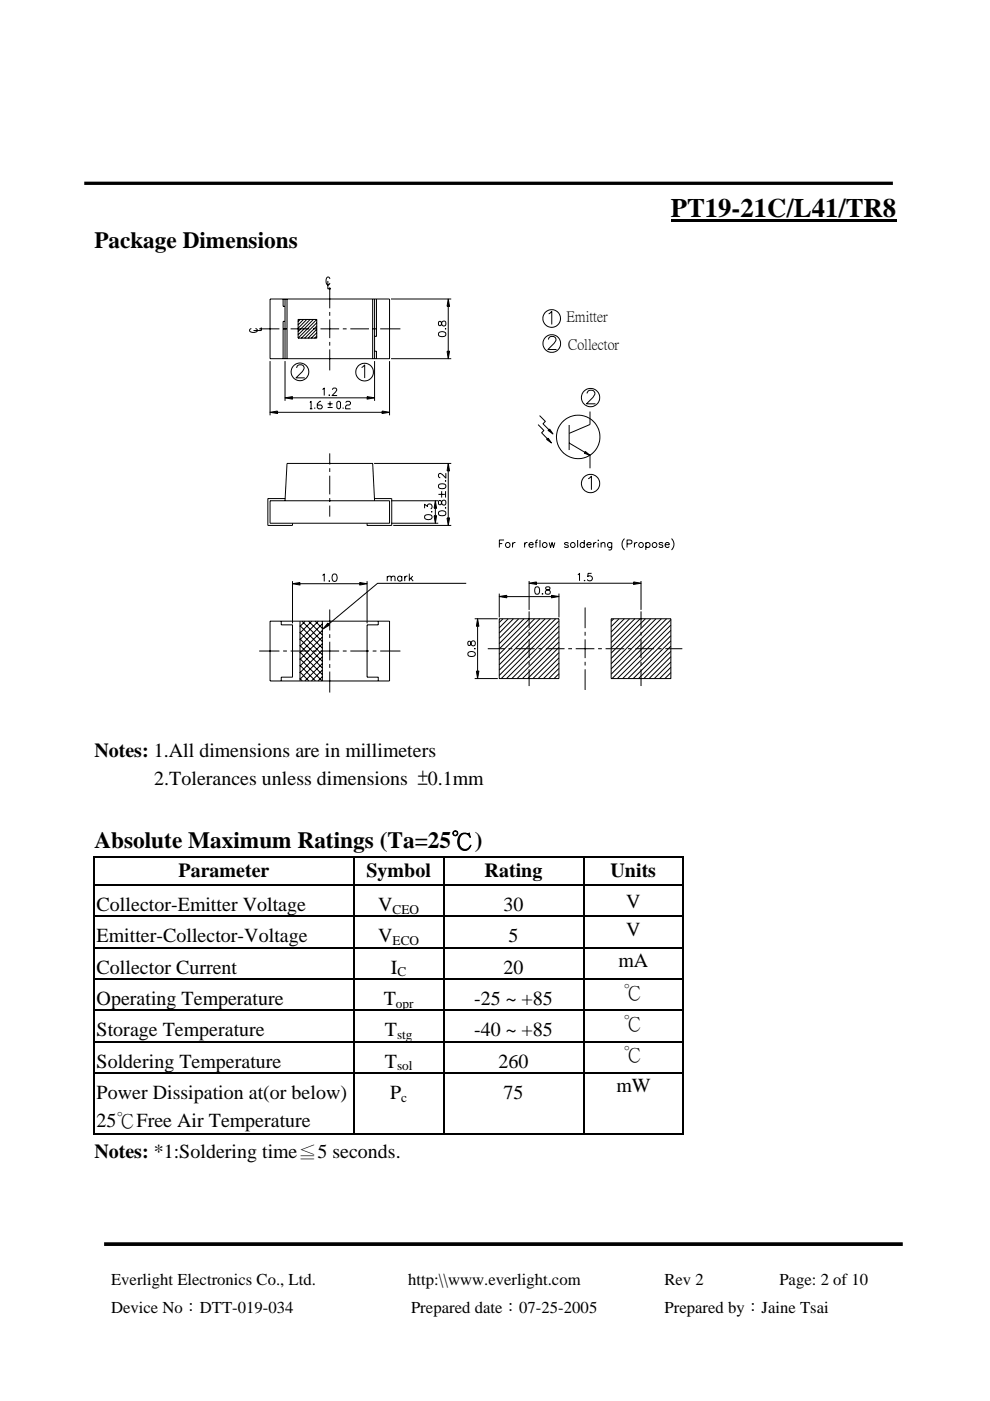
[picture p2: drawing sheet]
<svg xmlns="http://www.w3.org/2000/svg" width="210mm" height="297mm" viewBox="0 0 210 297" stroke-linecap="round" stroke-linejoin="round" font-family="sans-serif">
<path d="M22.1 263.8h169.3" fill="none" stroke="#000" stroke-width=".78" stroke-linecap="butt"/>
<path d="M51.8 56.8h97.3v93.6h-97.3z" fill="#fff"/>
<g fill="none" stroke="#000" stroke-width=".21">
<path d="M69.5 59.6v1.6h.7M70 59.1a.44 .44 0 0 0-.6-.4 .44 .44 0 0 0-.3 .7v.4a.44 .44 0 0 0 .3 .6 .44 .44 0 0 0 .6-.4M53.3 69.7l-.4 .2a.94 .94 0 0 0 1.6 .4l.1-.4-.4-.2M54.9 69.7h4.3M55.4 69.4v.7h-1.7M57.3 63.4h25.3v12.7h-25.3zM57.3 76.6v11.5M60 69.7h.8M60 63.4v1.6h.4M60.4 63.4v12.7M60.4 76.6v8.4M60.4 68.1h-.4v8"/>
<path d="M60.9 63.4v12.7M61.6 69.7h4M62.9 78l.1-.4a.88 .88 0 0 1 1.3 0 .91 .91 0 0 1-.2 1.2l-1.3 1.3h1.8M63.2 67.7h4v4h-4zM63.7 67.7l-.5 .5M64.4 67.7l-1.2 1.2M65.1 67.7l-1.9 1.9M65.8 67.7l-2.6 2.6M66.4 69.7h.8M66.5 67.7l-3.3 3.3M67.2 67.7l-4 4M67.2 68.4l-3.3 3.3"/>
<path d="M67.2 69.1l-2.6 2.6M67.2 69.8l-1.9 1.9M67.2 70.5l-1.2 1.2M67.2 71.2l-.5 .5M67.9 69.7h4M69.9 60.9v4.5M69.9 66.1v.9M69.9 67.7v4M69.9 72.5v.8M69.9 74.1v4.4M72.7 69.7h.8M74.3 69.7h3.9"/>
<path d="M76.7 77.9l.6-.5v2.8M79 69.7h.8M79 63.4v12.7M79.4 63.4v12.7M79.4 76.6v8.4M79.4 74.5h.4v1.6M79.8 63.4v7.9h-.4M80.6 69.7h4.3M82.6 76.6v11.5M82.9 63.4h12.8M82.9 76.1h12.8M93 70.5l.6-.2a.68 .68 0 0 1 .9 .6 .9 .9 0 0 1-1.5 0z"/>
<path d="M93 68.2a.6 .6 0 0 0 .2 .8l.4-.2a.57 .57 0 0 1 .2-.6 .57 .57 0 0 1 .7 0v.5l-.3 .4a.75 .75 0 0 1-.7-.9zM94.5 69.6v.2zM94.8 74.5h.5l-.3 1.6zM95 63.4l.3 1.6h-.5zM95 65v9.5M116.3 72l.1-.4a.9 .9 0 0 1 1.4 0 .88 .88 0 0 1-.3 1.2l-1.3 1.3h1.8M116.3 66.5l.7-.5v2.8M57.3 87.4l1.5-.3v.6zM58.8 87.4h22.2M60.4 84.3l1.6-.2v.5zM62 84.3h15.8M65.7 85.3l.3-.2v1.6"/>
<path d="M65.7 86.7h.5M66.7 86.4v.3M68.1 85.1h-.3l-.5 .5v.8l.2 .3h.6l.2-.3v-.3l-.2-.2h-.8M68.4 82.6l.3-.3v1.6M69.5 86.4h1M69.5 85.6h1M69.8 83.7v.2zM69.9 96.1v2.4M69.9 99.3v.8M70 85.1v1M70.5 82.6l.1-.3h.5l.3 .4-1 1.2h1.1M71.4 85.3l.3-.2h.2l.3 .2v1.1l-.3 .3h-.2l-.3-.3z"/>
<path d="M72.7 86.4v.3M73.3 85.3l.2-.2h.6l.2 .2v.3l-.2 .3h-.6l-.2 .2v.6h1M77.8 84.1l1.6 .2-1.6 .3zM79.3 98.3h16.4M81 87.1l1.6 .3-1.6 .3zM95 98.3l.3 1.5h-.5zM95 99.8v10M114.1 90l1.2 1.3-.5 .5 1.3 1.2M114.4 88.1l1.2 1.2-.5 .6 1.3 1.2M115.9 93.2l.3-.3 .7 1zM116.2 91.2l.3-.2 .7 1zM120.6 93.9l3.4 2"/>
<path d="M120.7 90.1v5.3M124.1 95.7l1 .8-1.2-.4zM124.5 83.4l.3-.5 .8-.2a.7 .7 0 0 1 .4 1.1l-1.6 1.8h1.9M125.1 87.2v2.8l-4.4 1.9M125.1 96.5v2.8M57.3 106.2h25.3v4.7h-25.3zM60.4 106.2l.5-7.9h18.1l.4 7.9M60.5 105.7h-3.7v5.7h5.2v-.5M69.9 100.9v3.9M69.9 105.6v.8M69.9 107.2v2.3M79.4 105.7h3.7v5.7h-5.3v-.5"/>
<path d="M82.9 106.2h10M82.9 110.9h10M83.4 111.4h12.3M90 107.8v-.9l.6 .5a.53 .53 0 0 1 .9-.4 .53 .53 0 0 1-.2 .9M90.1 109.3l.6-.2a.7 .7 0 0 1 .9 .5 .85 .85 0 0 1-.7 .6 .85 .85 0 0 1-.9-.5zM91.5 108.4v.2zM92 109.3h.6l-.3 1.6zM92.3 106.2l.3 1.6h-.6zM92.3 107.8v1.5M93 104.8h1.3M93 108.5l.6-.2a.68 .68 0 0 1 .9 .6 .9 .9 0 0 1-1.5 0zM93 106.2a.6 .6 0 0 0 .2 .8l.4-.2a.57 .57 0 0 1 .2-.6 .57 .57 0 0 1 .7 0v.5l-.3 .4a.75 .75 0 0 1-.7-.9z"/>
<path d="M93 102.8l.6-.2a.66 .66 0 0 1 .9 .6 .9 .9 0 0 1-1.5 0zM93.6 104.1v1.4M94.4 102h.1zM94.5 107.6v.2zM94.5 104.1v1.4M94.5 100.3v1.1l-.7-.8-.5-.2-.3 .1v.5l.3 .3M94.8 109.8h.5l-.3 1.6zM105.9 115.3h.6M106.9 114.5h-1v1.6M108.7 115v1.1M109.3 115a.54 .54 0 0 0-.6 .5M111.2 115v1.1"/>
<path d="M111.8 115a.54 .54 0 0 0-.6 .5M112.1 115.5h1a.48 .48 0 0 0-.7-.4 .48 .48 0 0 0-.2 .7l.3 .3 .6-.3M113.4 115h.6M114 114.5l-.3 .1-.1 .2v1.3M114.5 114.5v1.6M116.4 115l.3 1.1 .4-1.1 .2 1.1 .3-1.1M120.5 115.3a.47 .47 0 0 0-.8 0l.7 .3 .1 .2a.47 .47 0 0 1-.8 0M122.5 114.5v1.6M123.9 115.3a.5 .5 0 0 0-.7-.1 .5 .5 0 0 0 0 .7 .5 .5 0 0 0 .7-.1M123.9 114.5v1.6M124.4 115.5h.9a.48 .48 0 0 0-.6-.4 .48 .48 0 0 0-.2 .7l.3 .3 .5-.3M124.7 101.5l.7-.5v2.8"/>
<path d="M125.9 115v1.1M126.4 115l-.3 .1-.2 .4M126.8 114.5v.1zM126.8 115.1v1M127.4 115.3l.4-.3 .4 .1 .1 1M127.4 115v1.1M129.7 115l-.1 1.5-.2 .1-.4-.1M129.7 115.3a.51 .51 0 0 0-.7-.1 .51 .51 0 0 0 0 .7 .51 .51 0 0 0 .7-.1M132.4 114.2a1.63 1.63 0 0 0 0 2.4M132.9 115.3h.7l.4-.3a.4 .4 0 0 0-.4-.5h-.7v1.6M134.5 115v1.1M135.1 115a.54 .54 0 0 0-.6 .5"/>
<path d="M136.9 115.3a.51 .51 0 0 1 .8-.1 .51 .51 0 0 1 0 .7 .51 .51 0 0 1-.8-.1M136.9 115v1.6M140.5 115.3a.47 .47 0 0 0-.8 0l.8 .3v.2a.47 .47 0 0 1-.8 0M141 115.5h.9a.48 .48 0 0 0-.7-.4 .48 .48 0 0 0-.1 .7l.3 .3 .5-.3M142.4 114.2a1.63 1.63 0 0 1 0 2.4M54.9 138h4.3M57.3 131.7h25.3v12.7h-25.3zM59.6 131.7v.8h2.4v11.1h-2.4v.8M60 138h.8M61.6 138h4M62 123.8l1.6-.3v.5zM62 123.2v9"/>
<path d="M63.6 136.9l4.7 4.7M63.6 123.8h12.7M63.6 131.7v12.7M63.6 138.3l4.7 4.7M63.6 135.5l4.7 4.7M63.6 134.1l4.7 4.7M63.6 132.7l4.7 4.7M64 131.7l4.3 4.3M64.7 131.7l-1.1 1.1M65.4 131.7l2.9 2.9M66.1 131.7l-2.5 2.5M66.4 138h.8"/>
<path d="M66.8 131.7l1.5 1.5M67.5 131.7l-3.9 3.9M67.9 138h4M68.2 131.7l.1 .1M68.3 133.7l-4.7 4.7M68.3 135.1l-4.7 4.7M68.3 136.5l-4.7 4.7M68.3 137.9l-4.7 4.7M68.3 131.7v12.7l-4.7-4.7M68.3 132.3l-4.7 4.7M68.3 139.3l-4.7 4.7M68.4 122l.3-.3v1.6"/>
<path d="M69.5 132.1l.3 .4-1.3 .8zM69.8 123.1v.2zM69.9 129.2v4.5M69.9 134.5v.8M69.9 136.1v3.9M70.6 121.8a.51 .51 0 0 1 .8 .2l.1 .4a.71 .71 0 0 1-.6 .9 .99 .99 0 0 1-.3-1.5zM72.7 138h.8M74.3 138h3.9M76.3 123.5l1.5 .3-1.5 .2zM77.8 123.2v9M79 138h.8M80.2 131.7v.8h-2.4v11.1h2.4v.8"/>
<path d="M80.6 138h4.3M82.1 122.4l.4-.2h.4v1M82.1 122.2v1M82.9 122.4l.4-.2h.4l.1 1M85.2 122.4a.51 .51 0 0 0-.8-.1 .51 .51 0 0 0 0 .8 .51 .51 0 0 0 .8-.1M85.2 122.2v1M85.8 122.2v1M86.4 122.2a.47 .47 0 0 0-.6 .4M86.8 121.6v1.6M87.1 122.6l.5 .6M87.5 122.2l-.7 .7M98.8 123.7h-18.7l-10.4 8.6"/>
<path d="M99.3 138.4l.6-.3a.71 .71 0 0 1 .9 .6 .92 .92 0 0 1-1.6 0zM99.3 136a.57 .57 0 0 0 .1 .9l.3-.1 .2-.7a.45 .45 0 0 1 .5-.2 .45 .45 0 0 1 .4 .3l-.1 .6-.2 .1a.75 .75 0 0 1-.8-.9zM100.6 137.5h.2zM100.6 131.2h4.9M101.3 131.2l.2 1.6h-.5zM101.3 132.8v9.5M103.4 137.5h3.6M105.9 126.5l1.5-.3v.5zM105.9 131.2h12.6v12.7h-12.6zM105.9 125.9v5M106.6 131.2l-.7 .8M107 137.5l-1.1 1.2"/>
<path d="M107.4 126.5h9.5M107.8 131.2l-1.9 1.9M107.8 137.5h.8M108.9 131.2l-3 3M109.4 137.5h4M110 131.2l-4.1 4.1M111.1 131.2l-5.2 5.3M112.2 123.7l1.5-.3v.5zM112.2 123.2v6.1M112.2 129.6v3.6M112.2 134v.8M112.2 135.6v3.9"/>
<path d="M112.2 131.2l-6.3 6.4M113.3 131.2l-6.3 6.3M113.6 124.5a.54 .54 0 0 1 .7 .2l.1 .4a.69 .69 0 0 1-.4 .9h-.2a1.03 1.03 0 0 1-.2-1.5zM113.8 123.7h20.5M114.2 137.5h.8M114.5 131.2l-8.6 8.6M114.9 125.9h.2zM115.6 131.2l-9.7 9.7M115.7 137.5h4M115.8 124.5a.31 .31 0 0 0 .1 .5l.3 .1a.45 .45 0 0 1 .5 .4 .45 .45 0 0 1-.4 .5l-.5-.1-.2-.2a.75 .75 0 0 1 .9-.8l.1-.3a.62 .62 0 0 0-.8-.1zM116.7 131.2l-10.8 10.9M116.9 126.2l1.6 .3-1.6 .2z"/>
<path d="M117.8 131.2l-11.9 12M118.5 133.9l-10 10M118.5 125.9v5M118.5 131.6l-12.2 12.3M118.5 132.8l-11.1 11.1M118.5 135l-8.9 8.9M118.5 136.1l-7.7 7.8M118.5 137.2l-6.6 6.7M118.5 138.4l-5.5 5.5M118.5 139.5l-4.4 4.4M120.5 137.5h.8M122.1 137.5h3.9"/>
<path d="M122.5 121.9l.4-.3v1.5M123.9 123v.1zM124.1 128.8v4.4M124.1 134v.8M124.1 135.6v3.9M125.4 121.6h-.7l-.1 .7a.56 .56 0 0 1 .9-.1 .56 .56 0 0 1-.1 .9 .56 .56 0 0 1-.9-.2M126.8 137.5h.8M128.4 137.5h4M129.6 131.2h12.6v12.7h-12.6zM130.1 131.2l-.5 .5M131.3 131.2l-1.7 1.7M132.4 131.2l-2.8 2.8"/>
<path d="M133.1 137.5h.8M133.5 131.2l-3.9 3.9M134.3 123.4l1.6 .3-1.6 .2zM134.6 131.2l-5 5M134.7 137.5h4M135.7 131.2l-6.1 6.2M135.9 123.2v6.1M135.9 129.6v3.6M135.9 134v.8M135.9 135.6v3.9M136.8 131.2l-7.2 7.3M138 131.2l-8.4 8.4"/>
<path d="M139.1 131.2l-9.5 9.5M139.5 137.5h.8M140.2 131.2l-10.6 10.6M141.1 137.5h3.6M141.3 131.2l-11.7 11.7M142.2 134.8l-6.3 6.3M142.2 135.9l-7.9 8M142.2 137l-6.8 6.9M142.2 131.4l-12.4 12.5M142.2 132.5l-11.3 11.4M142.2 133.6l-10.2 10.3M142.2 138.1l-5.7 5.8"/>
<path d="M142.2 139.2l-4.6 4.7M63.6 143.9l.5 .5M63.6 142.5l1.9 1.9M63.6 141.1l3.3 3.3M68.3 140.7l-3.7 3.7M68.3 142.1l-2.3 2.3M68.3 143.5l-.9 .9M69.9 140.8v.8M69.9 142.4v4.4M100.6 143.9h4.9M101 142.3h.5l-.2 1.6zM112.2 140.3v.8"/>
<path d="M112.2 141.9v3.6M118.5 140.6l-3.3 3.3M118.5 141.7l-2.1 2.2M118.5 142.8l-1 1.1M124.1 140.3v.8M124.1 141.9v4.4M135.9 140.3v.8M135.9 141.9v3.6M135.9 141.1l-2.8 2.8M142.2 140.4l-3.5 3.5M142.2 141.5l-2.4 2.4M142.2 142.6l-1.2 1.3"/>
<path d="M142.2 143.7l-.1 .2"/>
<circle cx="63.6" cy="78.8" r="1.87"/>
<circle cx="77.3" cy="78.9" r="1.87"/>
<circle cx="117" cy="72.8" r="1.87"/>
<circle cx="117" cy="67.5" r="1.87"/>
<circle cx="122.6" cy="92.6" r="4.6"/>
<circle cx="125.2" cy="84.3" r="1.94"/>
<circle cx="107.7" cy="115.5" r=".52"/>
<circle cx="115.5" cy="115.5" r=".52"/>
<circle cx="121.4" cy="115.5" r=".52"/>
<circle cx="125.2" cy="102.5" r="1.94"/>
<circle cx="135.9" cy="115.5" r=".52"/>
<circle cx="138.8" cy="115.5" r=".52"/>
</g>
<g fill="#000">
<path d="M95 63.4l.3 1.6h-.5zM94.8 74.5h.5l-.3 1.6zM57.3 87.4l1.5-.3v.6zM60.4 84.3l1.6-.2v.5zM77.8 84.1l1.6 .2-1.6 .3zM81 87.1l1.6 .3-1.6 .3zM95 98.3l.3 1.5h-.5zM115.9 93.2l.3-.3 .7 1zM116.2 91.2l.3-.2 .7 1zM124.1 95.7l1 .8-1.2-.4zM92.3 106.2l.3 1.6h-.6zM92 109.3h.6l-.3 1.6z"/>
<path d="M94.8 109.8h.5l-.3 1.6zM62 123.8l1.6-.3v.5zM69.5 132.1l.3 .4-1.3 .8zM76.3 123.5l1.5 .3-1.5 .2zM101.3 131.2l.2 1.6h-.5zM105.9 126.5l1.5-.3v.5zM112.2 123.7l1.6-.3v.5zM116.9 126.2l1.6 .3-1.6 .2zM134.3 123.4l1.6 .3-1.6 .2zM101 142.3h.5l-.2 1.6z"/>
</g>
<g fill="#000">
<path d="M142.2 46.6h47.8v.5h-47.8zM19.9 181.6h.2v.3h-.2zM19.9 187.5h.2v.3h-.2zM19.9 194.1h.2v.3h-.2zM74.9 181.6h.3v.3h-.3zM74.9 187.5h.3v.3h-.3zM74.9 194.1h.3v.3h-.3zM94 181.6h.2v.3h-.2zM94 187.5h.2v.3h-.2zM94 194.1h.2v.3h-.2zM123.6 181.6h.2v.3h-.2zM123.6 187.5h.2v.3h-.2z"/>
<path d="M123.6 194.1h.2v.3h-.2zM144.8 181.6h.2v.3h-.2zM144.8 181.6h.2v.2h-.2zM144.8 187.5h.2v.3h-.2zM144.8 194.1h.2v.3h-.2zM19.9 200.8h.2v.3h-.2zM19.9 207.4h.2v.3h-.2zM19.9 214.1h.2v.3h-.2zM74.9 200.8h.3v.3h-.3zM74.9 207.4h.3v.3h-.3zM74.9 214.1h.3v.3h-.3zM94 200.8h.2v.3h-.2z"/>
<path d="M94 207.4h.2v.3h-.2zM94 214.1h.2v.3h-.2zM123.6 200.8h.2v.3h-.2zM123.6 207.4h.2v.3h-.2zM123.6 214.1h.2v.3h-.2zM144.8 200.8h.2v.3h-.2zM144.8 207.4h.2v.3h-.2zM144.8 214.1h.2v.3h-.2zM19.9 220.7h.2v.3h-.2zM19.9 227.4h.2v.2h-.2zM74.9 220.7h.3v.3h-.3zM74.9 227.4h.3v.2h-.3z"/>
<path d="M94 220.7h.2v.3h-.2zM94 227.4h.2v.2h-.2zM123.6 220.7h.2v.3h-.2zM123.6 227.4h.2v.2h-.2zM144.8 220.7h.2v.3h-.2zM144.8 227.4h.2v.2h-.2zM144.8 240.4h.2v.2h-.2z"/>
</g>
<g fill="none" stroke="#000" stroke-width=".25">
<path d="M19.9 181.7h55M20 181.9v5.6M20 187.8v6.3M20 194.4v6.4M20.1 187.6h54.8M20.1 194.3h54.8M75 181.9v5.6M75 187.8v6.3M75 194.4v6.4M75.2 181.7h18.8M75.2 187.6h18.8M75.2 194.3h18.8"/>
<path d="M94.1 181.9v5.6M94.1 187.8v6.3M94.1 194.4v6.4M94.2 181.7h29.4M94.2 187.6h29.4M94.2 194.3h29.4M123.7 181.9v5.6M123.7 187.8v6.3M123.7 194.4v6.4M123.8 181.7h21M123.8 187.6h21M123.8 194.3h21"/>
<path d="M144.9 181.9v5.6M144.9 187.8v6.3M144.9 194.4v6.4M20 201.1v6.3M20 207.7v6.4M20 214.4v6.3M20.1 200.9h54.8M20.1 207.6h54.8M20.1 214.2h54.8M75 201.1v6.3M75 207.7v6.4M75 214.4v6.3"/>
<path d="M75.2 200.9h18.8M75.2 207.6h18.8M75.2 214.2h18.8M94.1 201.1v6.3M94.1 207.7v6.4M94.1 214.4v6.3M94.2 200.9h29.4M94.2 207.6h29.4M94.2 214.2h29.4M123.7 201.1v6.3M123.7 207.7v6.4M123.7 214.4v6.3"/>
<path d="M123.8 200.9h21M123.8 207.6h21M123.8 214.2h21M144.9 201.1v6.3M144.9 207.7v6.4M144.9 214.4v6.3M20 221v6.4M20 227.6v13M20.1 220.9h54.8M20.1 227.5h54.8M75 221v6.4M75 227.6v13"/>
<path d="M75.2 220.9h18.8M75.2 227.5h18.8M94.1 221v6.4M94.1 227.6v13M94.2 220.9h29.4M94.2 227.5h29.4M123.7 221v6.4M123.7 227.6v13M123.8 220.9h21M123.8 227.5h21M144.9 221v6.4M144.9 227.6v13"/>
<path d="M19.9 240.5h55M75.2 240.5h18.8M94.2 240.5h29.4M123.8 240.5h21"/>
</g>
<path d="M17.9 38.9h171.4" fill="none" stroke="#000" stroke-width=".7" stroke-linecap="butt"/>
<text font-size="5.7" x="142.2" y="46">PT19-21C/L41/TR8</text>
<g font-size="4.9">
<text x="20" y="52.5">Package Dimensions</text>
<text x="20" y="179.9">Absolute Maximum Ratings (Ta=25℃)</text>
</g>
<g font-size="4.2">
<text x="20" y="160.5">Notes: 1.All dimensions are in millimeters</text>
<text x="32.7" y="166.4">2.Tolerances unless dimensions ±0.1mm</text>
<text x="37.8" y="185.9">Parameter</text>
<text x="77.7" y="185.9">Symbol</text>
<text x="102.8" y="185.9">Rating</text>
<text x="129.5" y="185.9">Units</text>
<text x="20.5" y="193.2">Collector-Emitter Voltage</text>
<text x="80.2" y="193.2">V</text>
<text x="106.8" y="193.2">30</text>
<text x="132.8" y="192.4">V</text>
<text x="20.5" y="199.8">Emitter-Collector-Voltage</text>
<text x="80.2" y="199.8">V</text>
<text x="107.8" y="199.8">5</text>
<text x="132.8" y="198.4">V</text>
<text x="20.5" y="206.5">Collector Current</text>
<text x="82.9" y="206.5">I</text>
<text x="106.8" y="206.5">20</text>
<text x="131.1" y="205">mA</text>
<text x="20.5" y="213.1">Operating Temperature</text>
<text x="81.4" y="213.1">T</text>
<text x="100.5" y="213.1">-25 ~ +85</text>
<text x="132.2" y="211.7">℃</text>
<text x="20.5" y="219.8">Storage Temperature</text>
<text x="81.6" y="219.8">T</text>
<text x="100.5" y="219.8">-40 ~ +85</text>
<text x="132.2" y="218.4">℃</text>
<text x="20.5" y="226.4">Soldering Temperature</text>
<text x="81.6" y="226.4">T</text>
<text x="105.7" y="226.4">260</text>
<text x="132.2" y="225">℃</text>
<text x="20.5" y="233">Power Dissipation at(or below)</text>
<text x="82.7" y="233">P</text>
<text x="106.8" y="233">75</text>
<text x="130.7" y="231.6">mW</text>
<text x="20.5" y="238.9">25℃Free Air Temperature</text>
<text x="20" y="245.5">Notes: *1:Soldering time≦5 seconds.</text>
</g>
<g font-size="3.5">
<text x="23.6" y="272.4">Everlight Electronics Co., Ltd.</text>
<text x="86.6" y="272.4">http:\\www.everlight.com</text>
<text x="140.9" y="272.4">Rev 2</text>
<text x="165.2" y="272.4">Page: 2 of 10</text>
<text x="23.6" y="278.3">Device No：DTT-019-034</text>
<text x="87.1" y="278.3">Prepared date：07-25-2005</text>
<text x="140.9" y="278.3">Prepared by：Jaine Tsai</text>
</g>
<g font-size="3.1">
<text x="120.1" y="68.1">Emitter</text>
<text x="120.5" y="74">Collector</text>
</g>
<g font-size="2.8">
<text x="83.2" y="193.7">CEO</text>
<text x="83.2" y="200.3">ECO</text>
<text x="84.3" y="207">C</text>
<text x="83.9" y="213.6">opr</text>
<text x="84.2" y="220.3">stg</text>
<text x="84.2" y="226.9">sol</text>
<text x="85.1" y="233.6">c</text>
</g>
</svg>
